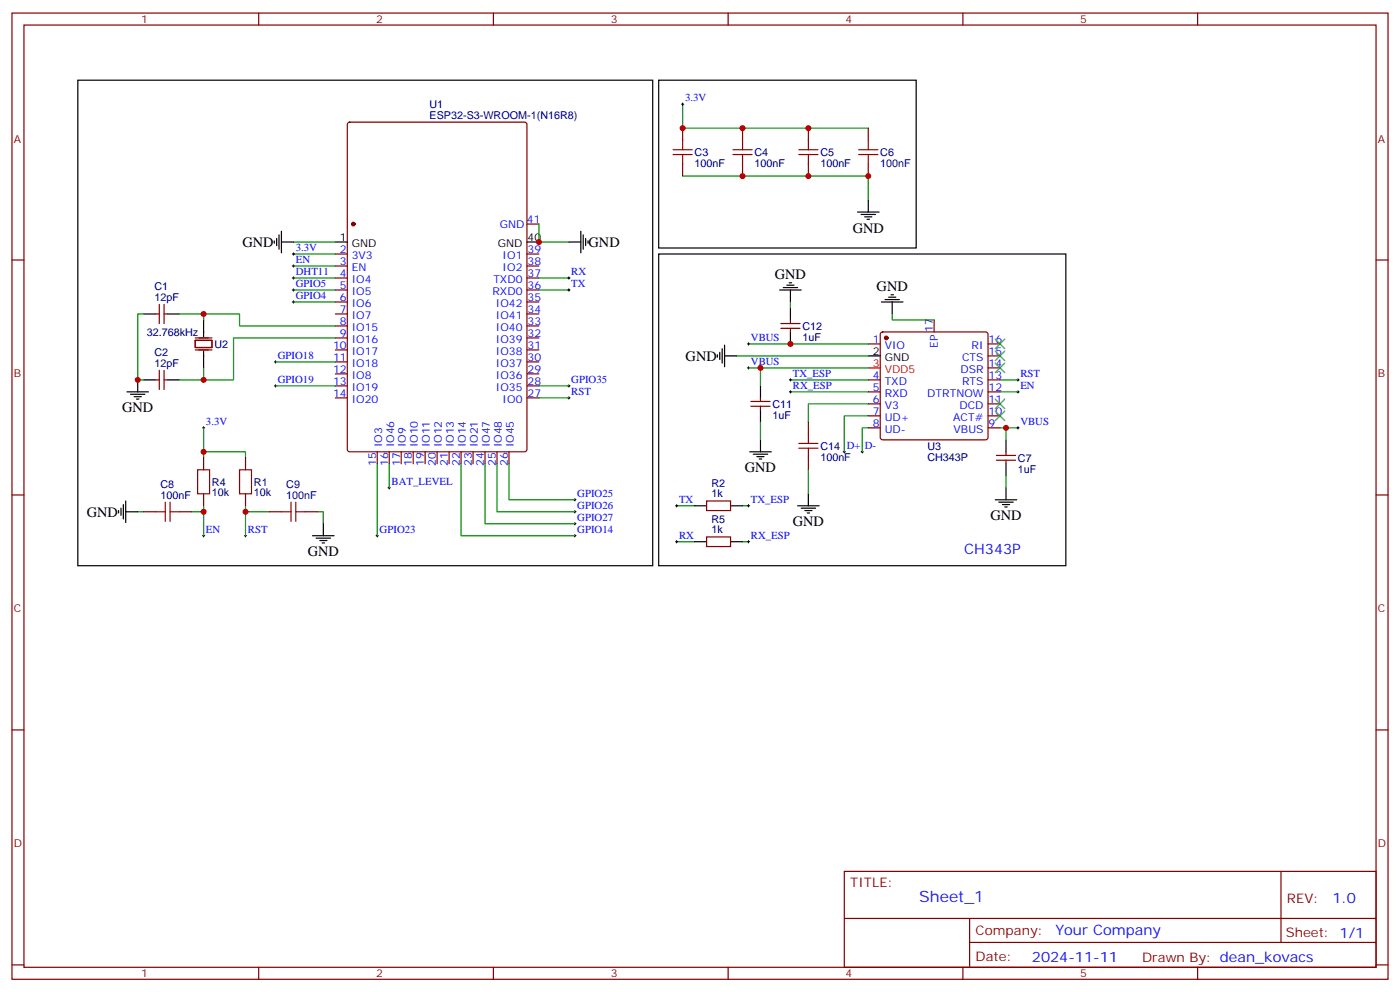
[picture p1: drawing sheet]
<svg xmlns="http://www.w3.org/2000/svg" width="412mm" height="292mm" viewBox="0 0 412 292" stroke-linecap="round" stroke-linejoin="round" font-family="sans-serif">
<g fill="none" stroke="#870000" stroke-width=".35">
<path d="M3.5 3.8h405.4v284.4h-405.4zM7.1 7.4h398.2v277.3h-398.2zM76.2 3.8v3.6M145.3 3.8v3.6M214.5 3.8v3.6M283.6 3.8v3.6M352.8 3.8v3.6M102.5 36.2l.5-.3h51.5l.7 .5v95.9l-.4 .6-51.8 .1-.6-.5-.1-95.8zM201.1 37.7v3.5M218.7 37.7v3.5M238.1 37.7v3.5M255.8 37.7v3.5"/>
<path d="M201.1 48.3v3.5M218.7 48.3v3.5M238.1 48.3v3.5M255.8 48.3v3.5M3.5 76.5h3.6M98.8 74.8h3.5M98.8 78.3h3.5M155.2 74.8h3.5M155.2 78.3h3.5M155.2 65.9h3.5M405.3 76.5h3.6M45.9 92.4h1"/>
<path d="M46.9 89.6v5.6M48.3 92.4h1.1M48.3 89.6v5.6M57.5 99.4h4.9M98.8 81.8h3.5M98.8 85.3h3.5M98.8 88.9h3.5M98.8 92.4h3.5M98.8 95.9h3.5M98.8 99.4h3.5M155.2 81.8h3.5M155.2 85.3h3.5"/>
<path d="M155.2 88.9h3.5M155.2 92.4h3.5M155.2 95.9h3.5M155.2 99.4h3.5M230 96.6h5.7M230 95.2h5.7M232.8 94.2v1M232.8 96.6v1.1M259.5 97.9l.5-.2h30.3l.5 .2 .2 .5v30.3l-.2 .5-.5 .2h-30.3l-.5-.2-.2-.5v-30.3zM275.2 94.2v3.5M45.9 111.8h1M46.9 109v5.6"/>
<path d="M48.3 109v5.6M48.3 111.8h1.1M57.5 100.2h4.9v2.1h-4.9zM57.5 103h4.9M98.8 103h3.5M98.8 106.5h3.5M98.8 110h3.5M98.8 113.6h3.5M98.8 117.1h3.5M155.2 103h3.5M155.2 106.5h3.5M155.2 110h3.5"/>
<path d="M155.2 113.6h3.5M155.2 117.1h3.5M221.2 119.6h5.6M221.2 118.1h5.6M224 117.1v1M224 119.6v1M255.8 111.8h3.5M255.8 101.2h3.5M255.8 115.3h3.5M255.8 118.9h3.5M291 111.8h3.6M291 101.2h3.6"/>
<path d="M291 115.3h3.6M291 118.9h3.6M291 108.3h3.6M291 104.7h3.6M60 134.7v3.6M72.3 134.7v3.6M111.1 133v3.5M114.7 133v3.5M118.2 133v3.5M121.7 133v3.5M125.2 133v3.5M128.8 133v3.5"/>
<path d="M132.3 133v3.5M135.8 133v3.5M139.3 133v3.5M142.9 133v3.5M146.4 133v3.5M149.9 133v3.5M238.1 124.1v3.6M238.1 134.7v3.6M255.8 122.4h3.5M255.8 125.9h3.5M291 122.4h3.6M291 125.9h3.6"/>
<path d="M293.5 135.4h5.7M293.5 134h5.7M296.3 133v1M296.3 135.4v1.1M3.5 145.7h3.6M42.3 150.6h3.6M52.9 150.6h3.5M60 145.3v3.5M72.3 145.3v3.5M79.4 150.6h3.5M90 150.6h3.5M208.1 158h7.1v2.8h-7.1z"/>
<path d="M208.1 147.4h7.1v2.8h-7.1zM405.3 145.7h3.6M3.5 214.8h3.6M405.3 214.8h3.6M248.7 256.4h156.6v28.3h-156.6zM377.3 256.5v20.8M248.7 270.3h156.5M285.6 277.3h119.6M285.6 270.3v14.1M3.5 284h3.6M76.2 284.7v3.5M145.3 284.7v3.5"/>
<path d="M214.5 284.7v3.5M283.6 284.7v3.5M352.8 284.7v3.5M405.3 284h3.6"/>
</g>
<g fill="none" stroke="#000" stroke-width=".29">
<path d="M200.7 30.7h.7M201.1 30.3v.7M86.1 74.8h.7M86.1 78.3h.7M86.4 74.4v.7M86.4 77.9v.7M86.1 85.3h.7M86.1 81.8h.7M86.1 88.9h.7M86.4 81.5v.7M86.4 85v.7M86.4 88.5v.7"/>
<path d="M167.2 85.3h.7M167.2 81.8h.7M167.6 81.5v.7M167.6 85v.7M80.8 113.6h.7M80.8 106.5h.7M81.1 106.2v.7M81.1 113.2v.7M167.2 117.1h.7M167.2 113.6h.7M167.6 113.2v.7M167.6 116.7v.7"/>
<path d="M220.1 101.2h.7M220.1 108.3h.7M220.5 100.9v.7M220.5 107.9v.7M232.5 111.8h.7M232.5 115.3h.7M232.8 111.4v.7M232.8 115v.7M299.5 111.8h.7M299.5 115.3h.7M299.9 111.4v.7M299.9 115v.7"/>
<path d="M59.6 125.9h.7M60 125.6v.7M248.4 133h.7M248.7 132.6v.7M253.6 133h.8M254 132.6v.7M299.5 125.9h.7M299.9 125.6v.7M59.6 157.7h.7M60 157.3v.7M72 157.7h.7M72.3 157.3v.7"/>
<path d="M110.8 157.7h.7M111.1 157.3v.7M114.3 143.5h.7M114.7 143.2v.7M169 157.7h.7M169 154.1h.7M169 150.6h.7M169 147.1h.7M169.3 146.7v.7M169.3 150.2v.8M169.3 153.8v.7M169.3 157.3v.7"/>
<path d="M199 159.4h.7M199 148.8h.7M199.3 148.5v.7M199.3 159.1v.7M220.1 159.4h.7M220.1 148.8h.7M220.5 148.5v.7M220.5 159.1v.7"/>
</g>
<g fill="none" stroke="#008700" stroke-width=".35">
<path d="M201.1 30.7v7h54.7M201.1 51.8h54.7v7.1M86.4 71.2h12.4M86.4 74.8h12.4M86.4 78.3h12.4M158.7 65.9v5.3h8.9M42.3 92.4h-1.7v19.4h1.7M52.9 92.4h7.1v1.8M60 92.4h10.6v3.5h28.2M86.4 81.8h12.4M86.4 85.3h12.4M86.4 88.9h12.4"/>
<path d="M98.8 99.4h-30v12.4h-8.8M158.7 81.8h8.9M158.7 85.3h8.9M232.8 88.9v1.7M262.8 92.4v1.8h12.4M60 108.3v3.5h-7.1M81.1 113.6h17.7M81.1 106.5h17.7M158.7 117.1h8.9M158.7 113.6h8.9M217 104.7h38.8M220.5 101.2h35.3"/>
<path d="M220.5 108.3h35.3M224 108.3v5.3M232.8 111.8h23M232.8 115.3h23M255.8 118.9h-17.7v5.2M294.6 111.8h5.3M294.6 115.3h5.3M60 134.7v-1.7h12.3v1.7M60 125.9v7.1M111.1 136.5v21.2M114.7 136.5v7M135.8 136.5v21.2h33.5"/>
<path d="M142.9 136.5v17.6h26.4M146.4 136.5v14.1h22.9M149.9 136.5v10.6h19.4M224 124.1v5.3M238.1 138.3v7M255.8 125.9h-1.8v7.1M255.8 122.4h-7.1v10.6M294.6 125.9h5.3M296.3 125.9v3.5M40.6 150.6h1.7M60 150.6v7.1M60 148.8v1.8h-3.6"/>
<path d="M72.3 148.8v1.8h7.1M72.3 150.6v7.1M93.5 150.6h1.7v3.5M199.3 159.4h5.3M199.3 148.8h5.3M218.7 159.4h1.8M218.7 148.8h1.8M296.3 140v3.5"/>
</g>
<g fill="none" stroke="#000" stroke-width=".35">
<path d="M22.9 23.6h169.4v142.9h-169.4zM194 23.6h75.9v49.4h-75.9zM255.8 58.9v3.5M80.8 70.9v.7M81.5 70.2v2.1M82.2 69.1v4.2M82.9 71.2h3.5M82.9 68.1v6.3M98.8 71.2h3.5M155.2 71.2h3.5M167.6 71.2h3.5M171.1 68.1v6.3"/>
<path d="M171.8 69.1v4.2M172.5 70.2v2.1M173.2 70.9v.7M194 74.8h120v91.7h-120zM252.6 62.4h6.3M253.6 63.1h4.3M254.7 63.8h2.1M255.4 64.5h.7M42.3 92.4h3.6M49.4 92.4h3.5M60 94.2v4.9M229.7 85.3h6.3"/>
<path d="M230.7 84.6h4.2M231.8 83.9h2.1M232.5 83.2h.7M232.8 85.3v3.6M232.8 90.6v3.6M232.8 97.7v3.5M259.6 88.9h6.4M260.7 88.2h4.2M261.8 87.5h2.1M262.5 86.7h.7M262.8 88.9v3.5M37.4 115.3h6.3"/>
<path d="M38.5 116h4.2M39.5 116.7h2.1M40.2 117.4h.7M40.6 111.8v3.5M42.3 111.8h3.6M49.4 111.8h3.5M60 103.3v5M211.3 104.4v.7M212 103.7v2.1M212.7 102.6v4.3M213.4 104.7h3.6M213.4 101.6v6.3"/>
<path d="M224 113.6v3.5M255.8 104.7h3.5M220.8 133h6.4M221.9 133.7h4.2M223 134.4h2.1M223.7 135.1h.7M224 120.6v3.5M224 129.4v3.6M296.3 129.4v3.6M296.3 136.5v3.5M34.9 150.2v.8M35.6 149.5v2.2"/>
<path d="M36.3 148.5v4.2M37 150.6h3.6M37 147.4v6.4M92.1 157.7h6.3M93.1 158.4h4.3M94.2 159.1h2.1M94.9 159.8h.7M95.2 154.1v3.6M204.6 159.4h3.5M204.6 148.8h3.5M215.2 159.4h3.5M215.2 148.8h3.5"/>
<path d="M234.9 148.8h6.4M236 149.5h4.2M237.1 150.2h2.1M237.8 151h.7M238.1 145.3v3.5M293.2 147.1h6.3M294.2 147.8h4.2M295.3 148.5h2.1M296 149.2h.7M296.3 143.5v3.6"/>
</g>
<g fill="none" stroke="#a10000" stroke-width=".35">
<path d="M198.3 45.5h5.6M198.3 44.1h5.6M201.1 41.2v2.9M201.1 45.5v2.8M215.9 45.5h5.6M215.9 44.1h5.6M218.7 41.2v2.9M218.7 45.5v2.8M235.3 45.5h5.6M235.3 44.1h5.6M238.1 41.2v2.9M238.1 45.5v2.8"/>
<path d="M252.9 45.5h5.7M252.9 44.1h5.7M255.8 41.2v2.9M255.8 45.5v2.8M58.2 138.3h3.5v7h-3.5zM70.6 138.3h3.5v7h-3.5zM235.3 130.5h5.6M235.3 131.9h5.6M238.1 127.7v2.8M238.1 131.9v2.8M45.9 150.6h2.8M48.7 147.8v5.6"/>
<path d="M50.1 150.6h2.8M50.1 147.8v5.6M82.9 150.6h2.8M85.7 147.8v5.6M87.1 147.8v5.6M87.1 150.6h2.9"/>
</g>
<g fill="#870000" stroke="#870000" stroke-width=".35">
<circle cx="104.1" cy="65.9" r=".53"/>
<circle cx="261.1" cy="99.4" r=".53"/>
</g>
<path d="M255.8 108.3h3.5" fill="none" stroke="#f00" stroke-width=".35"/>
<path d="M293.2 99.8l2.8 2.8M296 99.8l-2.8 2.8M293.2 103.3l2.8 2.9M293.2 106.9l2.8 2.8M293.2 117.4l2.8 2.9M296 103.3l-2.8 2.9M296 106.9l-2.8 2.8M296 117.4l-2.8 2.9M293.2 121l2.8 2.8M296 121l-2.8 2.8" fill="none" stroke="#3c3" stroke-width=".35"/>
<g fill="#c00">
<circle cx="60" cy="133" r=".88"/>
<circle cx="60" cy="150.6" r=".88"/>
<circle cx="72.3" cy="150.6" r=".88"/>
<circle cx="158.8" cy="71.2" r=".88"/>
<circle cx="40.6" cy="111.8" r=".88"/>
<circle cx="60" cy="92.4" r=".88"/>
<circle cx="60" cy="111.8" r=".88"/>
<circle cx="201.1" cy="37.7" r=".88"/>
<circle cx="218.7" cy="37.7" r=".88"/>
<circle cx="238.1" cy="37.7" r=".88"/>
<circle cx="218.7" cy="51.8" r=".88"/>
<circle cx="238.1" cy="51.8" r=".88"/>
<circle cx="255.8" cy="51.8" r=".88"/>
<circle cx="232.8" cy="101.2" r=".88"/>
<circle cx="224" cy="108.3" r=".88"/>
<circle cx="296.3" cy="125.9" r=".88"/>
</g>
<text font-size="4.6" fill="#00f" x="270.8" y="265.5">Sheet_1</text>
<g font-size="4.2">
<text x="251.2" y="68.5">GND</text>
<text x="71.4" y="72.6">GND</text>
<text x="173.4" y="72.7">GND</text>
<text x="228.2" y="82.2">GND</text>
<text x="258.2" y="85.6">GND</text>
<text x="202" y="106.2">GND</text>
<text x="36" y="121.4">GND</text>
<text x="219.4" y="139">GND</text>
<text x="25.6" y="152">GND</text>
<text x="233.5" y="154.9">GND</text>
<text x="291.7" y="153.1">GND</text>
<text x="90.7" y="163.7">GND</text>
</g>
<g font-size="4.2" fill="#00f">
<text x="284" y="162.9">CH343P</text>
<text x="392.5" y="265.7">1.0</text>
<text x="310.9" y="275.3">Your Company</text>
<text x="304" y="283.1">2024-11-11</text>
</g>
<g font-size="3.9" fill="#800">
<text x="250.5" y="261">TITLE:</text>
<text x="379.1" y="265.7">REV:</text>
<text x="287.4" y="275.2">Company:</text>
<text x="378.7" y="275.8">Sheet: 1/1</text>
<text x="287.4" y="282.9">Date:</text>
<text x="336.4" y="283">Drawn By: dean_kovacs</text>
</g>
<g font-size="3.2" fill="#800">
<text x="41.6" y="6.8">1</text>
<text x="110.8" y="6.8">2</text>
<text x="179.9" y="6.8">3</text>
<text x="249.1" y="6.8">4</text>
<text x="318.2" y="6.8">5</text>
<text x="4.1" y="41.9">A</text>
<text x="405.9" y="41.9">A</text>
<text x="4.1" y="111.1">B</text>
<text x="405.9" y="111.1">B</text>
<text x="4.1" y="180.2">C</text>
<text x="405.9" y="180.2">C</text>
<text x="4.1" y="249.4">D</text>
<text x="405.9" y="249.4">D</text>
<text x="41.6" y="287.7">1</text>
<text x="110.8" y="287.7">2</text>
<text x="179.9" y="287.7">3</text>
<text x="249.1" y="287.7">4</text>
<text x="318.2" y="287.7">5</text>
</g>
<g font-size="3.2" fill="#00f">
<text x="201.8" y="29.8">3.3V</text>
<text x="155.2" y="65.6">41</text>
<text x="147.2" y="67">GND</text>
<text x="87.1" y="73.9">3.3V</text>
<text x="87.1" y="77.4">EN</text>
<text x="100.1" y="74.4">2</text>
<text x="100.1" y="77.9">3</text>
<text x="103.6" y="76.2">3V3</text>
<text x="148.1" y="76.2">IO1</text>
<text x="155.4" y="77.9">38</text>
<text x="155.4" y="74.4">39</text>
<text x="87.1" y="80.9">DHT11</text>
<text x="100.1" y="81.5">4</text>
<text x="103.6" y="79.7">EN</text>
<text x="103.6" y="83.2">IO4</text>
<text x="145.3" y="83.2">TXD0</text>
<text x="148.1" y="79.7">IO2</text>
<text x="155.4" y="81.5">37</text>
<text x="168.3" y="80.9">RX</text>
<text x="87.1" y="84.5">GPIO5</text>
<text x="87.1" y="88">GPIO4</text>
<text x="100.1" y="85">5</text>
<text x="100.1" y="88.5">6</text>
<text x="103.6" y="86.7">IO5</text>
<text x="145.1" y="86.7">RXD0</text>
<text x="155.4" y="88.5">35</text>
<text x="155.4" y="85">36</text>
<text x="168.3" y="84.5">TX</text>
<text x="100.1" y="92">7</text>
<text x="100.1" y="95.6">8</text>
<text x="103.6" y="90.3">IO6</text>
<text x="103.6" y="93.8">IO7</text>
<text x="146.1" y="93.8">IO41</text>
<text x="146.1" y="90.3">IO42</text>
<text x="155.4" y="95.6">33</text>
<text x="155.4" y="92">34</text>
<text x="100.1" y="99.1">9</text>
<text x="103.6" y="97.3">IO15</text>
<text x="103.6" y="100.9">IO16</text>
<text x="146.1" y="100.9">IO39</text>
<text x="146.1" y="97.3">IO40</text>
<text x="155.4" y="99.1">32</text>
<text x="221.2" y="100.3">VBUS</text>
<text x="257.1" y="100.9">1</text>
<text x="274.8" y="97.7" transform="rotate(-90 274.8 97.7)">17</text>
<text x="291.2" y="100.9">16</text>
<text x="81.8" y="105.6">GPIO18</text>
<text x="98.1" y="102.6">10</text>
<text x="98.1" y="106.2">11</text>
<text x="103.6" y="104.4">IO17</text>
<text x="103.6" y="107.9">IO18</text>
<text x="146.1" y="107.9">IO37</text>
<text x="146.1" y="104.4">IO38</text>
<text x="155.4" y="106.2">30</text>
<text x="155.4" y="102.6">31</text>
<text x="221.2" y="107.4">VBUS</text>
<text x="260.6" y="102.6">VIO</text>
<text x="276.2" y="102.3" transform="rotate(-90 276.2 102.3)">EP</text>
<text x="283.4" y="106.2">CTS</text>
<text x="286.2" y="102.6">RI</text>
<text x="291.2" y="107.9">14</text>
<text x="291.2" y="104.4">15</text>
<text x="81.8" y="112.7">GPIO19</text>
<text x="98.1" y="109.7">12</text>
<text x="98.1" y="113.2">13</text>
<text x="103.6" y="111.4">IO8</text>
<text x="146.1" y="111.4">IO36</text>
<text x="155.4" y="113.2">28</text>
<text x="155.4" y="109.7">29</text>
<text x="168.3" y="112.7">GPIO35</text>
<text x="233.5" y="110.9">TX_ESP</text>
<text x="257.1" y="111.4">4</text>
<text x="260.6" y="113.2">TXD</text>
<text x="282.9" y="109.7">DSR</text>
<text x="283.4" y="113.2">RTS</text>
<text x="291.2" y="111.4">13</text>
<text x="300.6" y="110.9">RST</text>
<text x="98.1" y="116.7">14</text>
<text x="103.6" y="115">IO19</text>
<text x="103.6" y="118.5">IO20</text>
<text x="146.1" y="115">IO35</text>
<text x="148.1" y="118.5">IO0</text>
<text x="155.4" y="116.7">27</text>
<text x="168.3" y="116.2">RST</text>
<text x="233.5" y="114.4">RX_ESP</text>
<text x="257.1" y="115">5</text>
<text x="257.1" y="118.5">6</text>
<text x="260.6" y="116.7">RXD</text>
<text x="273.2" y="116.7">DTRTNOW</text>
<text x="291.2" y="118.5">11</text>
<text x="291.2" y="115">12</text>
<text x="300.6" y="114.4">EN</text>
<text x="60.7" y="125">3.3V</text>
<text x="257.1" y="122">7</text>
<text x="257.1" y="125.6">8</text>
<text x="260.6" y="120.3">V3</text>
<text x="260.6" y="123.8">UD+</text>
<text x="280.8" y="123.8">ACT#</text>
<text x="282.6" y="120.3">DCD</text>
<text x="291.2" y="125.6">9</text>
<text x="291.2" y="122">10</text>
<text x="300.6" y="125">VBUS</text>
<text x="112.5" y="131.7" transform="rotate(-90 112.5 131.7)">IO3</text>
<text x="116.1" y="131.7" transform="rotate(-90 116.1 131.7)">IO46</text>
<text x="119.6" y="131.7" transform="rotate(-90 119.6 131.7)">IO9</text>
<text x="123.1" y="131.7" transform="rotate(-90 123.1 131.7)">IO10</text>
<text x="126.6" y="131.7" transform="rotate(-90 126.6 131.7)">IO11</text>
<text x="130.2" y="131.7" transform="rotate(-90 130.2 131.7)">IO12</text>
<text x="133.7" y="131.7" transform="rotate(-90 133.7 131.7)">IO13</text>
<text x="137.2" y="131.7" transform="rotate(-90 137.2 131.7)">IO14</text>
<text x="140.8" y="131.7" transform="rotate(-90 140.8 131.7)">IO21</text>
<text x="144.3" y="131.7" transform="rotate(-90 144.3 131.7)">IO47</text>
<text x="147.8" y="131.7" transform="rotate(-90 147.8 131.7)">IO48</text>
<text x="151.3" y="131.7" transform="rotate(-90 151.3 131.7)">IO45</text>
<text x="260.6" y="127.3">UD-</text>
<text x="280.9" y="127.3">VBUS</text>
<text x="110.8" y="137.2" transform="rotate(-90 110.8 137.2)">15</text>
<text x="114.3" y="137.2" transform="rotate(-90 114.3 137.2)">16</text>
<text x="117.8" y="137.2" transform="rotate(-90 117.8 137.2)">17</text>
<text x="121.4" y="137.2" transform="rotate(-90 121.4 137.2)">18</text>
<text x="124.9" y="137.2" transform="rotate(-90 124.9 137.2)">19</text>
<text x="128.4" y="137.2" transform="rotate(-90 128.4 137.2)">20</text>
<text x="131.9" y="137.2" transform="rotate(-90 131.9 137.2)">21</text>
<text x="135.5" y="137.2" transform="rotate(-90 135.5 137.2)">22</text>
<text x="139" y="137.2" transform="rotate(-90 139 137.2)">23</text>
<text x="142.5" y="137.2" transform="rotate(-90 142.5 137.2)">24</text>
<text x="146" y="137.2" transform="rotate(-90 146 137.2)">25</text>
<text x="149.6" y="137.2" transform="rotate(-90 149.6 137.2)">26</text>
<text x="249.4" y="132.1">D+</text>
<text x="254.7" y="132.1">D-</text>
<text x="115.4" y="142.7">BAT_LEVEL</text>
<text x="170" y="149.7">GPIO26</text>
<text x="170" y="146.2">GPIO25</text>
<text x="200" y="148">TX</text>
<text x="221.2" y="148">TX_ESP</text>
<text x="170" y="153.2">GPIO27</text>
<text x="60.7" y="156.8">EN</text>
<text x="73" y="156.8">RST</text>
<text x="111.8" y="156.8">GPIO23</text>
<text x="170" y="156.8">GPIO14</text>
<text x="200" y="158.5">RX</text>
<text x="221.2" y="158.5">RX_ESP</text>
</g>
<g font-size="3.2" fill="#000080">
<text x="126.5" y="34.9">ESP32-S3-WROOM-1(N16R8)</text>
<text x="126.5" y="31.9">U1</text>
<text x="204.6" y="46">C3</text>
<text x="222.2" y="46">C4</text>
<text x="241.7" y="46">C5</text>
<text x="259.3" y="46">C6</text>
<text x="204.6" y="49.1">100nF</text>
<text x="222.2" y="49.1">100nF</text>
<text x="241.7" y="49.1">100nF</text>
<text x="259.3" y="49.1">100nF</text>
<text x="45.5" y="88.5">12pF</text>
<text x="45.5" y="85.4">C1</text>
<text x="43.3" y="98.9">32.768kHz</text>
<text x="236.4" y="100.3">1uF</text>
<text x="236.4" y="97.1">C12</text>
<text x="45.5" y="107.9">12pF</text>
<text x="45.5" y="104.8">C2</text>
<text x="63.1" y="102.4">U2</text>
<text x="227.5" y="123.2">1uF</text>
<text x="227.5" y="120">C11</text>
<text x="241.7" y="135.5">100nF</text>
<text x="241.7" y="132.3">C14</text>
<text x="273.2" y="135.7">CH343P</text>
<text x="273.2" y="132.4">U3</text>
<text x="299.9" y="135.9">C7</text>
<text x="47.3" y="143.6">C8</text>
<text x="62.4" y="142.9">R4</text>
<text x="74.8" y="142.9">R1</text>
<text x="84.3" y="143.5">C9</text>
<text x="209.6" y="143.2">R2</text>
<text x="299.9" y="139.1">1uF</text>
<text x="47.3" y="146.7">100nF</text>
<text x="62.4" y="146.1">10k</text>
<text x="74.8" y="146.1">10k</text>
<text x="84.3" y="146.7">100nF</text>
<text x="209.6" y="146.4">1k</text>
<text x="209.6" y="153.8">R5</text>
<text x="209.6" y="157">1k</text>
</g>
<g font-size="3.2">
<text x="100.1" y="70.9">1</text>
<text x="155.4" y="70.9">40</text>
<text x="103.6" y="72.6">GND</text>
<text x="146.6" y="72.6">GND</text>
<text x="257.1" y="104.4">2</text>
<text x="260.6" y="106.2">GND</text>
</g>
<g font-size="3.2" fill="#f00">
<text x="257.1" y="107.9">3</text>
<text x="260.6" y="109.7">VDD5</text>
</g>
</svg>
